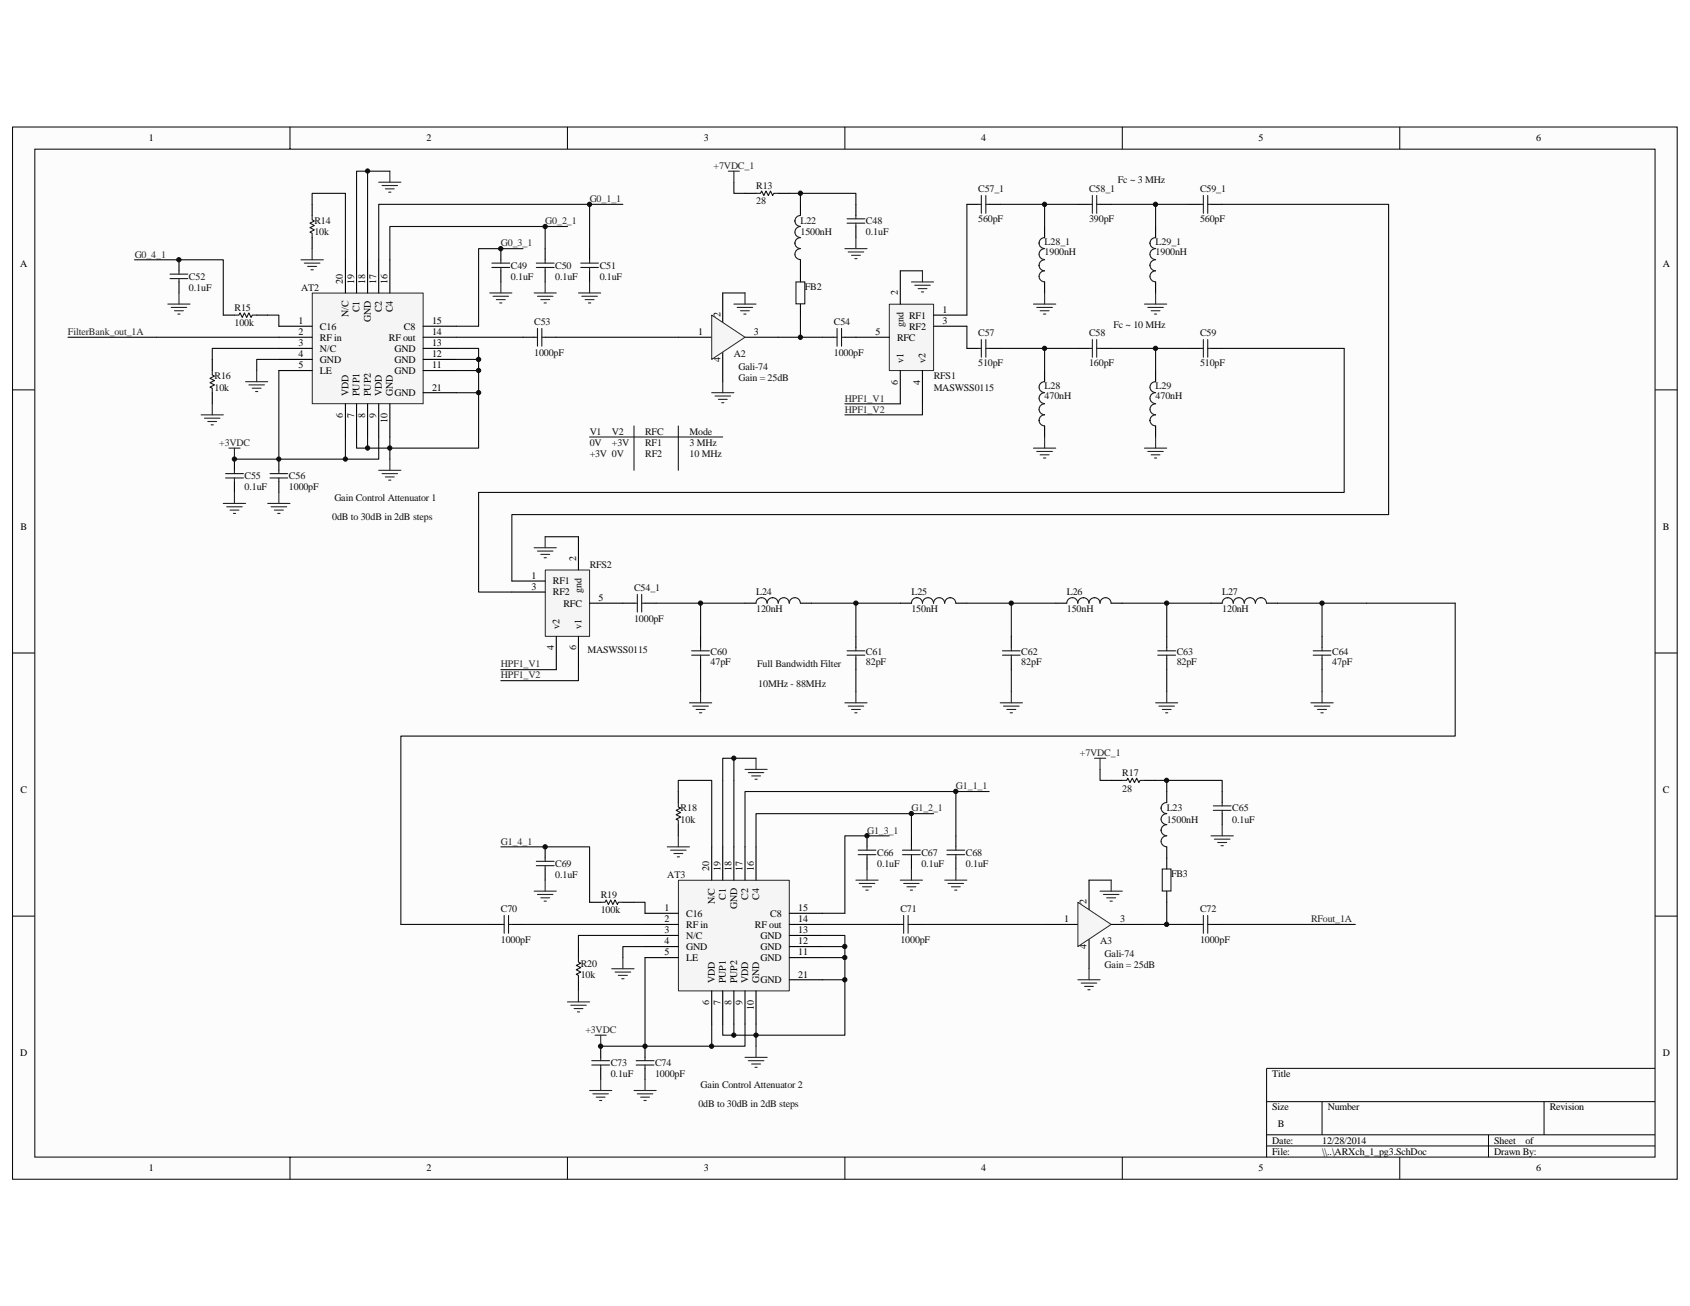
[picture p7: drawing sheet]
<svg xmlns="http://www.w3.org/2000/svg" width="279mm" height="216mm" viewBox="0 0 279 216" stroke-linecap="round" stroke-linejoin="round" font-family="sans-serif">
<path d="M2.1 21h275.2v173.9h-275.2z" fill="#fcfcfc"/>
<path d="M2.1 21h275.2v173.9h-275.2z" fill="none" stroke="#000" stroke-width=".17"/>
<path d="M5.8 24.7h267.8v166.6h-267.8z" fill="#fcfcfc"/>
<g fill="none" stroke="#000" stroke-width=".17">
<path d="M5.8 24.7h267.8v166.6h-267.8zM47.9 21v3.6M93.8 21v3.6M139.7 21v3.6M185.5 21v3.6M231.4 21v3.6M2.1 64.5h3.6M273.6 64.5h3.7M2.1 107.9h3.6M273.6 107.9h3.7M2.1 151.4h3.6M273.6 151.4h3.7"/>
<path d="M273.6 176.6h-64.2v14.7M47.9 191.3v3.6M93.8 191.3v3.6M139.7 191.3v3.6M185.5 191.3v3.6M209.4 182.1h64.2M209.4 187.6h64.2M209.4 189.4h64.2M218.6 182.1v5.5M231.4 191.3v3.6M246.1 187.6v3.7M255.3 182.1v5.5"/>
</g>
<path d="M51.6 48.5h18.4v18.2h-18.4z" fill="#f5f5f5"/>
<path d="M51.6 48.5h18.4v18.2h-18.4z" fill="none" stroke="#262626" stroke-width=".17"/>
<g fill="none" stroke="#000" stroke-width=".18">
<path d="M51.6 33.8v1.8M51.6 39.3v1.8M29.6 42.9v1.9M29.6 46.6v1.8M35.1 59.4v1.9M36.9 52.1h1.9M42.4 52.1h1.9M46.1 53.9h5.5M46.1 55.8h5.5M46.1 57.6h5.5M46.1 59.4h5.5M57.1 42.9v5.5"/>
<path d="M58.9 42.9v5.5M60.8 42.9v5.5M62.6 42.9v5.5M64.5 42.9v5.5M70 53.9h5.5M70 55.8h5.5M70 57.6h5.5M70 59.4h5.5M82.8 41.1v1.8M82.8 44.8v1.8M86.5 55.8h1.8M90.1 55.8h1.9"/>
<path d="M90.1 41.1v1.8M90.1 44.8v1.8M97.5 41.1v1.8M97.5 44.8v1.8M112.1 55.8h5.6M119.5 48.4v5.5M119.5 57.6v5.5M123.2 55.8h5.5M35.1 64.9v1.9M38.8 75.9v1.8M38.8 79.6v1.8M46.1 75.9v1.8"/>
<path d="M46.1 79.6v1.8M46.1 61.3h5.5M57.1 66.8v5.4M58.9 66.8v5.4M60.8 66.8v5.4M62.6 66.8v5.4M64.5 66.8v5.4M70 61.3h5.5M70 64.9h5.5"/>
</g>
<g fill="none" stroke="#0e0e0e" stroke-width=".18">
<path d="M51.6 33.8v-1.8h5.5v10.9M60.8 28.3v14.6M64.5 28.3h-5.6v14.6M90.1 37.4h3.7M97.5 33.8v7.3M103 33.8h-40.4v9.1M22.2 42.9h14.7v9.2M44.3 52.1h1.8v1.8M46.1 59.4h-3.7v1.9M46.1 57.6h-11v1.8M46.1 55.8h-34.9M75.5 55.8h11"/>
<path d="M75.5 59.4h3.6M75.5 57.6h3.6v16.5h-20.2v-1.9M86.5 41.1h-7.4v12.8h-3.6M90.1 41.1v-3.7h-25.6v5.5M46.1 61.3v14.6M57.1 72.2v3.7M60.8 72.2v1.9M62.6 72.2v3.7h-23.8M64.5 72.2v3.7M75.5 61.3h3.6M75.5 64.9h3.6"/>
</g>
<g fill="none" stroke="#1c1c1c" stroke-width=".18">
<path d="M51.6 35.6v.7l.4 .2-.8 .4 .8 .4-.8 .3 .8 .4-.8 .4 .4 .1v.8M28.1 45.3h3M28.1 46.1h3M29.6 44.8v.5M29.6 46.1v.5M38.8 52.1h.7l.2-.4 .3 .8 .4-.8 .4 .8 .3-.8 .4 .8 .2-.4h.7M81.3 44.2h3M81.3 43.5h3M82.8 42.9v.6M82.8 44.2v.6M88.3 55.8h.6M88.7 44.2h2.9"/>
<path d="M88.7 43.5h2.9M88.9 54.3v2.9M89.6 55.8h.5M89.6 54.3v2.9M90.1 42.9v.6M90.1 44.2v.6M96 44.2h2.9M96 43.5h2.9M97.5 42.9v.6M97.5 44.2v.6M35.1 61.3v.7l.4 .2-.8 .3 .8 .4-.8 .4 .8 .3-.8 .4 .4 .2v.7M37.3 79h2.9"/>
<path d="M37.3 78.3h2.9M38.8 77.7v.6M38.8 79v.6M44.6 78.3h3M44.6 79h3M46.1 77.7v.6M46.1 79v.6"/>
</g>
<g fill="none" stroke="#262626" stroke-width=".18">
<path d="M62.6 30.1h3.7M63.2 30.7h2.5M63.7 31.2h1.5M64.3 31.8h.3M64.5 28.3v1.8M27.7 50.3h3.7M28.3 50.8h2.6M28.9 51.4h1.4M29.4 51.9h.4M29.6 48.4v1.9M49.8 42.9h3.6M50.3 43.5h2.6"/>
<path d="M50.9 44h1.4M51.4 44.6h.4M51.6 41.1v1.8M81 48.4h3.6M81.5 49h2.6M82.1 49.5h1.4M82.6 50.1h.4M82.8 46.6v1.8M88.3 48.4h3.7M88.9 49h2.5M89.4 49.5h1.5M90 50.1h.3"/>
<path d="M90.1 46.6v1.8M95.6 48.4h3.7M96.2 49h2.6M96.7 49.5h1.5M97.3 50.1h.4M97.5 46.6v1.8M33.3 68.6h3.6M33.8 69.1h2.6M34.4 69.7h1.4M34.9 70.2h.4M35.1 66.8v1.8M37.8 74.1h1.9"/>
<path d="M38.8 74.1v1.8M40.6 63.1h3.7M41.1 63.6h2.6M41.7 64.2h1.5M42.2 64.7h.4M42.4 61.3v1.8M62.6 77.7h3.7M63.2 78.3h2.5M63.7 78.8h1.5M64.3 79.4h.3M64.5 75.9v1.8M36.9 83.2h3.7"/>
<path d="M37.5 83.8h2.5M38 84.3h1.5M38.6 84.9h.3M38.8 81.4v1.8M44.3 83.2h3.6M44.8 83.8h2.6M45.4 84.3h1.4M45.9 84.9h.4M46.1 81.4v1.8"/>
</g>
<path d="M117.7 52.1l5.5 3.7-5.5 3.6z" fill="#f5f5f5" stroke="#262626" stroke-width=".17"/>
<g fill="none" stroke="#000" stroke-width=".18">
<path d="M141.5 33.8v1.8M141.5 37.4v1.9M132.3 44.8v1.8M132.3 50.3v1.8M136 55.8h1.8M139.7 55.8h1.8M159.9 57.6h1.8M163.5 57.6h1.9M178.2 57.6h1.8M181.9 57.6h1.8M196.6 57.6h1.8M200.2 57.6h1.9"/>
<path d="M172.7 61.3v1.8M172.7 70.4v1.8M191.1 61.3v1.8M191.1 70.4v1.8M123.2 99.7h1.8M132.3 99.7h1.9M148.8 99.7h1.9M158 99.7h1.9M174.5 99.7h1.9M183.7 99.7h1.8M200.2 99.7h1.9M209.4 99.7h1.8"/>
<path d="M115.8 105.2v1.8M115.8 108.9v1.8M141.5 105.2v1.8M141.5 108.9v1.8M167.2 105.2v1.8M167.2 108.9v1.8M192.9 105.2v1.8M192.9 108.9v1.8M218.6 105.2v1.8M218.6 108.9v1.8"/>
</g>
<g fill="none" stroke="#1c1c1c" stroke-width=".18">
<path d="M140 36.9h3M140 36.2h3M141.5 35.6v.6M141.5 36.9v.5M131.6 46.6h1.5v3.6h-1.5zM137.8 55.8h.6M138.4 54.3v2.9M139.1 55.8h.6M139.1 54.3v2.9M161.7 57.6h.5M162.2 56.1v3M163 57.6h.5"/>
<path d="M163 56.1v3M180 57.6h.6M180.6 56.1v3M181.3 57.6h.6M181.3 56.1v3M198.4 57.6h.5M198.9 56.1v3M199.7 57.6h.5M199.7 56.1v3M172.7 66.8a.91 .91 0 0 0-.9 .9 .91 .91 0 0 0 .9 .9 .9 .9 0 0 0-.9 .9 .9 .9 0 0 0 .9 .9M172.7 64.9a.9 .9 0 0 0-.9 .9 .9 .9 0 0 0 .9 .9M172.7 63.1a.9 .9 0 0 0-.9 .9 .9 .9 0 0 0 .9 .9"/>
<path d="M191.1 66.8a.91 .91 0 0 0-1 .9 .91 .91 0 0 0 1 .9h-.1a.92 .92 0 0 0-.9 .9 .92 .92 0 0 0 1 .9M191.1 64.9a.9 .9 0 0 0-1 .9 .9 .9 0 0 0 1 .9M191.1 63.1a.9 .9 0 0 0-1 .9 .9 .9 0 0 0 1 .9M126.8 99.7a.91 .91 0 0 0-.9-.9 .91 .91 0 0 0-.9 .9M132.3 99.7a.92 .92 0 0 0-.9-.9 .92 .92 0 0 0-.9 .9 .91 .91 0 0 0-.9-.9 .91 .91 0 0 0-.9 .9 .89 .89 0 0 0-1-.9h.1a.9 .9 0 0 0-1 .9M156.2 99.7a.92 .92 0 0 0-1-.9 .92 .92 0 0 0-.9 .9 .91 .91 0 0 0-.9-.9 .91 .91 0 0 0-.9 .9 .89 .89 0 0 0-.9-.9 .9 .9 0 0 0-.9 .9M158 99.7a.89 .89 0 0 0-.9-.9 .9 .9 0 0 0-.9 .9M178.2 99.7a.91 .91 0 0 0-.9-.9 .91 .91 0 0 0-.9 .9M183.7 99.7a.91 .91 0 0 0-.9-.9 .91 .91 0 0 0-.9 .9 .89 .89 0 0 0-.9-.9 .94 .94 0 0 0-1 .9 .89 .89 0 0 0-.9-.9 .9 .9 0 0 0-.9 .9M207.5 99.7a.92 .92 0 0 0-.9-.9 .92 .92 0 0 0-.9 .9 .91 .91 0 0 0-.9-.9 .91 .91 0 0 0-.9 .9 .89 .89 0 0 0-.9-.9 .9 .9 0 0 0-.9 .9M209.4 99.7a.89 .89 0 0 0-.9-.9 .9 .9 0 0 0-.9 .9M114.3 108.3h3"/>
<path d="M114.3 107.6h3M115.8 107v.6M115.8 108.3v.6M140 108.3h3M140 107.6h3M141.5 107v.6M141.5 108.3v.6M165.7 108.3h3M165.7 107.6h3M167.2 107v.6M167.2 108.3v.6M191.4 107.6h3"/>
<path d="M191.4 108.3h3M192.9 107v.6M192.9 108.3v.6M217.1 107.6h2.9M217.1 108.3h2.9M218.6 107v.6M218.6 108.3v.6"/>
</g>
<g fill="none" stroke="#262626" stroke-width=".18">
<path d="M120.4 28.3h1.8M121.3 28.3v1.8M141.5 39.3v1.8M121.3 50.3h3.7M121.9 50.8h2.5M122.4 51.4h1.5M123 51.9h.3M123.2 48.4v1.9M139.7 41.1h3.6M140.2 41.7h2.6M140.8 42.2h1.4M141.3 42.8h.4"/>
<path d="M117.7 64.9h3.6M118.2 65.5h2.6M118.8 66h1.4M119.3 66.6h.4M119.5 63.1v1.8M170.9 74.1h3.6M171.4 74.6h2.6M172 75.2h1.4M172.5 75.7h.4M172.7 72.2v1.9M189.2 74.1h3.7M189.8 74.6h2.5"/>
<path d="M190.3 75.2h1.5M190.9 75.7h.3M191.1 72.2v1.9M114 116.2h3.7M114.5 116.7h2.6M115.1 117.3h1.5M115.6 117.8h.4M115.8 114.4v1.8M139.7 116.2h3.6M140.2 116.7h2.6M140.8 117.3h1.4M141.3 117.8h.4"/>
<path d="M141.5 114.4v1.8M165.4 116.2h3.6M165.9 116.7h2.6M166.5 117.3h1.4M167 117.8h.4M167.2 114.4v1.8M191.1 116.2h3.6M191.6 116.7h2.6M192.2 117.3h1.4M192.7 117.8h.4M192.9 114.4v1.8M216.7 116.2h3.7"/>
<path d="M217.3 116.7h2.6M217.8 117.3h1.5M218.4 117.8h.4M218.6 114.4v1.8"/>
</g>
<g fill="none" stroke="#0e0e0e" stroke-width=".18">
<path d="M121.3 30.1v1.9h1.9M130.5 32h11v1.8M132.3 32v1.8M92 55.8h20.1M119.5 48.4h3.7M128.7 55.8h7.3M132.3 52.1v3.7M165.4 57.6h7.3v3.7M172.7 57.6h5.5M183.7 57.6h12.9M191.1 57.6v3.7M202.1 57.6h20.1"/>
<path d="M108.5 99.7h14.7M115.8 99.7v5.5M134.2 99.7h14.6M141.5 99.7v5.5M159.9 99.7h14.6M167.2 99.7v5.5M185.5 99.7h14.7M192.9 99.7v5.5M211.2 99.7h29.4M218.6 99.7v5.5M115.8 110.7v3.7M141.5 110.7v3.7"/>
<path d="M167.2 110.7v3.7M192.9 110.7v3.7M218.6 110.7v3.7"/>
</g>
<path d="M112.2 145.5h18.3v18.3h-18.3z" fill="#f5f5f5"/>
<path d="M112.2 145.5h18.3v18.3h-18.3z" fill="none" stroke="#262626" stroke-width=".17"/>
<g fill="none" stroke="#000" stroke-width=".18">
<path d="M90.1 140v1.8M112.1 130.9v1.8M112.1 136.3v1.9M117.7 140v5.5M119.5 140v5.5M121.3 140v5.5M123.2 140v5.5M125 140v5.5M143.3 138.2v1.8M150.7 138.2v1.8M158 138.2v1.8M81 152.8h1.8"/>
<path d="M84.6 152.8h1.9M90.1 143.7v1.8M95.6 156.5v1.8M97.5 149.2h1.8M103 149.2h1.8M106.6 151h5.5M106.6 152.8h5.5M106.6 154.6h5.5M106.6 156.5h5.5M106.6 158.3h5.5M130.5 151h5.5M130.5 152.8h5.5"/>
<path d="M130.5 154.6h5.5M130.5 156.5h5.5M130.5 158.3h5.5M143.3 141.8v1.9M147 152.8h1.8M150.7 152.8h1.8M150.7 141.8v1.9M158 141.8v1.9M172.7 152.8h5.5M180 145.5v5.5M180 154.6v5.5M183.7 152.8h5.5"/>
<path d="M95.6 162v1.8M99.3 173v1.8M99.3 176.6v1.9M106.6 173v1.8M106.6 176.6v1.9M117.7 163.8v5.5M119.5 163.8v5.5M121.3 163.8v5.5M123.2 163.8v5.5M125 163.8v5.5M130.5 162h5.5"/>
</g>
<g fill="none" stroke="#1c1c1c" stroke-width=".18">
<path d="M112.1 132.7v.7l.4 .2-.7 .4 .7 .3-.7 .4 .7 .4-.7 .3 .3 .2v.7M143.3 140v.5M150.7 140v.5M158 140v.5M82.8 152.8h.6M83.4 151.3v3M84.1 152.8h.5M84.1 151.3v3M88.7 143.1h2.9M88.7 142.4h2.9M90.1 141.8v.6M90.1 143.1v.6"/>
<path d="M95.6 158.3v.7l.4 .2-.7 .4 .7 .4-.7 .3 .7 .4-.7 .4 .3 .1v.8M99.3 149.2h.7l.2-.4 .4 .7 .4-.7 .3 .7 .4-.7 .4 .7 .1-.3h.8M141.9 141.3h2.9M141.9 140.5h2.9M143.3 141.3v.5M148.8 152.8h.6M149.2 141.3h2.9M149.2 140.5h2.9M149.4 151.3v3M150.1 152.8h.6M150.1 151.3v3M150.7 141.3v.5"/>
<path d="M156.5 141.3h3M156.5 140.5h3M158 141.3v.5M97.8 176.1h3M97.8 175.3h3M99.3 174.8v.5M99.3 176.1v.5M105.2 176.1h2.9M105.2 175.3h2.9M106.6 174.8v.5M106.6 176.1v.5"/>
</g>
<g fill="none" stroke="#0e0e0e" stroke-width=".18">
<path d="M82.8 140h14.7v9.2M112.1 130.9v-1.9h5.6v11M121.3 125.3v14.7M125 125.3h-5.5v14.7M147 138.2h-7.3v12.8h-3.7M150.7 138.2v-3.7h-25.7v5.5M150.7 134.5h3.6M158 130.9v7.3M163.5 130.9h-40.3v9.1M66.3 152.8h14.7M86.5 152.8h20.1M104.8 149.2h1.8v1.8"/>
<path d="M106.6 156.5h-3.6v1.8M106.6 154.6h-11v1.9M106.6 158.3v14.7M136 154.6h3.7v16.5h-20.2v-1.8M136 156.5h3.7M136 158.3h3.7M136 152.8h11M117.7 169.3v3.7M121.3 169.3v1.8M123.2 169.3v3.7h-23.9M125 169.3v3.7M136 162h3.7"/>
</g>
<g fill="none" stroke="#262626" stroke-width=".18">
<path d="M110.3 140h3.7M112.1 138.2v1.8M123.2 127.2h3.6M123.7 127.7h2.6M124.3 128.3h1.4M124.8 128.8h.4M125 125.3v1.9M88.3 147.3h3.7M88.9 147.9h2.5M89.4 148.4h1.5M90 149h.3M90.1 145.5v1.8"/>
<path d="M103 158.3v1.8M110.9 140.5h2.5M111.4 141.1h1.5M112 141.6h.3M141.5 145.5h3.7M142 146h2.6M142.6 146.6h1.5M143.2 147.2h.3M143.3 143.7v1.8M148.8 145.5h3.7M149.4 146h2.6M149.9 146.6h1.5"/>
<path d="M150.5 147.2h.4M150.7 143.7v1.8M156.2 145.5h3.7M156.7 146h2.6M157.3 146.6h1.4M157.8 147.2h.4M158 143.7v1.8M93.8 165.6h3.7M94.4 166.2h2.5M94.9 166.7h1.5M95.5 167.3h.3M95.6 163.8v1.8"/>
<path d="M98.4 171.1h1.8M99.3 171.1v1.9M99.3 178.5v1.8M101.1 160.1h3.7M101.7 160.7h2.6M102.2 161.2h1.5M102.8 161.8h.4M106.6 178.5v1.8M123.2 174.8h3.6M123.7 175.3h2.6M124.3 175.9h1.4M124.8 176.4h.4"/>
<path d="M125 173v1.8M97.5 180.3h3.6M98 180.8h2.6M98.6 181.4h1.4M99.1 181.9h.4M104.8 180.3h3.7M105.4 180.8h2.5M105.9 181.4h1.5M106.5 181.9h.3"/>
</g>
<path d="M178.2 149.2l5.5 3.6-5.5 3.7z" fill="#f5f5f5" stroke="#262626" stroke-width=".17"/>
<g fill="none" stroke="#000" stroke-width=".18">
<path d="M123.2 32h1.8M128.7 32h1.8M132.3 33.8v1.8M159.9 33.8h1.8M163.5 33.8h1.9M172.7 37.4v1.9M178.2 33.8h1.8M181.9 33.8h1.8M191.1 37.4v1.9M196.6 33.8h1.8M200.2 33.8h1.9M132.3 42.9v1.9"/>
<path d="M172.7 46.6v1.8M191.1 46.6v1.8M183.7 129h1.8M189.2 129h1.9M192.9 130.9v1.8M192.9 140v3.7M202.1 130.9v1.8M202.1 134.5v1.8M192.9 147.3v1.9M196.6 152.8h1.8M200.2 152.8h1.9"/>
</g>
<g fill="none" stroke="#1c1c1c" stroke-width=".18">
<path d="M125 32h.7l.2-.4 .4 .7 .3-.7 .4 .7 .4-.7 .3 .7 .2-.3h.8M132.3 37.4a.92 .92 0 0 0-.9 1 .92 .92 0 0 0 .9 .9 .9 .9 0 0 0-.9 .9 .89 .89 0 0 0 .9 .9M132.3 35.6a.9 .9 0 0 0-.9 .9 .89 .89 0 0 0 .9 .9M161.7 33.8h.5M162.2 32.3v3M163 33.8h.5M163 32.3v3M172.7 39.3a.9 .9 0 0 0-.9 .9 .89 .89 0 0 0 .9 .9M180 33.8h.6M180.6 32.3v3M181.3 33.8h.6M181.3 32.3v3"/>
<path d="M191.1 39.3h-.1a.92 .92 0 0 0-.9 .9 .91 .91 0 0 0 1 .9M198.4 33.8h.5M198.9 32.3v3M199.7 33.8h.5M199.7 32.3v3M132.3 41.1a.9 .9 0 0 0-.9 .9 .9 .9 0 0 0 .9 .9M172.7 42.9a.9 .9 0 0 0-.9 1 .9 .9 0 0 0 .9 .9 .91 .91 0 0 0-.9 .9 .91 .91 0 0 0 .9 .9M172.7 41.1a.9 .9 0 0 0-.9 .9 .9 .9 0 0 0 .9 .9M191.1 42.9h-.1a.92 .92 0 0 0-.9 1 .92 .92 0 0 0 1 .9 .91 .91 0 0 0-1 .9 .91 .91 0 0 0 1 .9M191.1 41.1a.9 .9 0 0 0-1 .9 .9 .9 0 0 0 1 .9M185.5 129h.8l.2-.3 .3 .7 .4-.7 .4 .7 .3-.7 .4 .7 .2-.4h.7M192.9 136.3a.9 .9 0 0 0-.9 1v-.1a.98 .98 0 0 0 .9 1 .9 .9 0 0 0-.9 .9 .9 .9 0 0 0 .9 .9"/>
<path d="M192.9 134.5a.9 .9 0 0 0-.9 .9 .9 .9 0 0 0 .9 .9M192.9 132.7a.9 .9 0 0 0-.9 .9 .92 .92 0 0 0 .9 .9M200.6 133.2h2.9M200.6 134h2.9M202.1 132.7v.5M202.1 134v.5M192.2 143.7h1.4v3.6h-1.4zM198.4 152.8h.5M198.9 151.3v3M199.7 152.8h.5M199.7 151.3v3"/>
</g>
<g fill="none" stroke="#262626" stroke-width=".18">
<path d="M170.9 50.3h3.6M171.4 50.8h2.6M172 51.4h1.4M172.5 51.9h.4M172.7 48.4v1.9M189.2 50.3h3.7M189.8 50.8h2.5M190.3 51.4h1.5M190.9 51.9h.3M191.1 48.4v1.9M181 125.3h1.8M181.9 125.3v1.9"/>
<path d="M200.2 138.2h3.7M200.8 138.7h2.5M201.3 139.3h1.5M201.9 139.8h.3M202.1 136.3v1.9M181.9 147.3h3.6M182.4 147.9h2.6M183 148.4h1.4M183.5 149h.4M183.7 145.5v1.8M178.2 162h3.7M178.8 162.5h2.5"/>
<path d="M179.3 163.1h1.5M179.9 163.6h.3M180 160.1v1.9"/>
</g>
<g fill="none" stroke="#0e0e0e" stroke-width=".18">
<path d="M165.4 33.8h7.3v3.6M172.7 33.8h5.5M183.7 33.8h12.9M191.1 33.8v3.6M240.6 99.7v22h-174.3v31.1M181.9 127.2v1.8h1.8M191.1 129h11v1.9M192.9 129v1.9M152.5 152.8h20.2M180 145.5h3.7M189.2 152.8h7.4M192.9 149.2v3.6"/>
<path d="M202.1 152.8h22"/>
</g>
<path d="M147 50.3h7.3v11h-7.3z" fill="#f5f5f5"/>
<path d="M147 50.3h7.3v11h-7.3z" fill="none" stroke="#262626" stroke-width=".17"/>
<path d="M141.5 55.8h5.5M148.8 44.8v5.5M154.3 53.9h5.6M154.3 52.1h5.6M148.8 61.3v5.5M152.5 61.3v5.5" fill="none" stroke="#000" stroke-width=".18"/>
<path d="M90.2 94.3h7.3v10.9h-7.3z" fill="#f5f5f5"/>
<path d="M90.1 94.2h7.4v11h-7.4z" fill="none" stroke="#262626" stroke-width=".17"/>
<path d="M84.6 97.9h5.5M84.6 96.1h5.5M95.6 88.7v5.5M97.5 99.7h7.3M106.6 99.7h1.9M92 105.2v5.5M95.6 105.2v5.5" fill="none" stroke="#000" stroke-width=".18"/>
<path d="M97.5 72.2h22M104.8 70.4v7.3M112.1 70.4v7.3M104.8 99.7h.6M105.4 98.3v2.9M106.1 99.7h.5M106.1 98.3v2.9" fill="none" stroke="#1c1c1c" stroke-width=".18"/>
<path d="M159.9 33.8v18.3M202.1 33.8h27.5v51.3h-145v11M148.8 44.8h3.7M159.9 53.9v3.7M222.2 57.6v23.8h-143.1v16.5h5.5M139.7 66.8h9.1M152.5 66.8v1.8h-12.8M90.1 88.7h5.5M82.8 110.7h9.2M95.6 110.7v1.8h-12.8" fill="none" stroke="#0e0e0e" stroke-width=".18"/>
<path d="M150.7 46.6h3.6M151.2 47.2h2.6M151.8 47.7h1.4M152.3 48.3h.4M152.5 44.8v1.8M88.3 90.6h3.7M88.9 91.1h2.5M89.4 91.7h1.5M90 92.2h.3M90.1 88.7v1.9" fill="none" stroke="#262626" stroke-width=".18"/>
<g fill="#0e0e0e" stroke="#0e0e0e" stroke-width=".17">
<circle cx="29.6" cy="42.9" r=".35"/>
<circle cx="38.8" cy="75.9" r=".36"/>
<circle cx="46.1" cy="75.9" r=".35"/>
<circle cx="57.1" cy="75.9" r=".35"/>
<circle cx="60.8" cy="74.1" r=".36"/>
<circle cx="60.8" cy="28.3" r=".35"/>
<circle cx="64.4" cy="74.1" r=".36"/>
<circle cx="79.1" cy="64.9" r=".36"/>
<circle cx="79.1" cy="61.2" r=".36"/>
<circle cx="79.1" cy="59.4" r=".36"/>
<circle cx="82.8" cy="41.1" r=".36"/>
<circle cx="90.1" cy="140" r=".36"/>
<circle cx="90.1" cy="37.4" r=".36"/>
<circle cx="97.5" cy="33.8" r=".35"/>
<circle cx="99.3" cy="173" r=".36"/>
<circle cx="106.6" cy="173" r=".36"/>
<circle cx="115.8" cy="99.7" r=".35"/>
<circle cx="117.6" cy="173" r=".36"/>
<circle cx="121.3" cy="171.1" r=".35"/>
<circle cx="121.3" cy="125.3" r=".35"/>
<circle cx="125" cy="171.1" r=".36"/>
<circle cx="132.3" cy="55.8" r=".35"/>
<circle cx="132.3" cy="31.9" r=".36"/>
<circle cx="139.7" cy="162" r=".36"/>
<circle cx="139.7" cy="158.3" r=".35"/>
<circle cx="139.7" cy="156.5" r=".36"/>
<circle cx="141.5" cy="99.7" r=".35"/>
<circle cx="143.3" cy="138.2" r=".36"/>
<circle cx="150.7" cy="134.5" r=".35"/>
<circle cx="158" cy="130.8" r=".36"/>
<circle cx="167.2" cy="99.7" r=".35"/>
<circle cx="172.7" cy="57.6" r=".35"/>
<circle cx="172.7" cy="33.8" r=".35"/>
<circle cx="191" cy="57.6" r=".35"/>
<circle cx="191" cy="33.8" r=".36"/>
<circle cx="192.9" cy="152.8" r=".36"/>
<circle cx="192.9" cy="129" r=".35"/>
<circle cx="192.9" cy="99.7" r=".35"/>
<circle cx="218.6" cy="99.7" r=".36"/>
</g>
<g font-size="1.7">
<text x="24.6" y="23.3">1</text>
<text x="70.5" y="23.3">2</text>
<text x="116.4" y="23.3">3</text>
<text x="162.2" y="23.3">4</text>
<text x="208.1" y="23.3">5</text>
<text x="254" y="23.3">6</text>
<text x="3.3" y="44.2">A</text>
<text x="56.7" y="47" transform="rotate(-90 56.7 47)">20</text>
<text x="58.5" y="47" transform="rotate(-90 58.5 47)">19</text>
<text x="60.4" y="47" transform="rotate(-90 60.4 47)">18</text>
<text x="62.2" y="47" transform="rotate(-90 62.2 47)">17</text>
<text x="64.1" y="47" transform="rotate(-90 64.1 47)">16</text>
<text x="274.9" y="44.2">A</text>
<text x="49.3" y="53.6">1</text>
<text x="57.6" y="52.5" transform="rotate(-90 57.6 52.5)">N/C</text>
<text x="59.5" y="51.6" transform="rotate(-90 59.5 51.6)">C1</text>
<text x="61.3" y="53.3" transform="rotate(-90 61.3 53.3)">GND</text>
<text x="63.1" y="51.6" transform="rotate(-90 63.1 51.6)">C2</text>
<text x="65" y="51.6" transform="rotate(-90 65 51.6)">C4</text>
<text x="71.4" y="53.6">15</text>
<text x="119.1" y="52.5" transform="rotate(-90 119.1 52.5)">2</text>
<text x="148.4" y="48.8" transform="rotate(-90 148.4 48.8)">2</text>
<text x="150.3" y="52.7">RF1</text>
<text x="155.8" y="53.6">3</text>
<text x="155.8" y="51.7">1</text>
<text x="49.3" y="55.4">2</text>
<text x="49.3" y="57.2">3</text>
<text x="49.3" y="59.1">4</text>
<text x="52.9" y="54.5">C16</text>
<text x="52.9" y="56.3">RF in</text>
<text x="52.9" y="58.1">N/C</text>
<text x="52.9" y="60">GND</text>
<text x="64.3" y="56.3">RF out</text>
<text x="65.2" y="60">GND</text>
<text x="65.2" y="58.1">GND</text>
<text x="66.8" y="54.5">C8</text>
<text x="71.4" y="59.1">12</text>
<text x="71.4" y="57.2">13</text>
<text x="71.4" y="55.4">14</text>
<text x="115.4" y="55.4">1</text>
<text x="119.1" y="59.9" transform="rotate(-90 119.1 59.9)">4</text>
<text x="124.6" y="55.4">3</text>
<text x="144.7" y="55.4">5</text>
<text x="148.3" y="56.3">RFC</text>
<text x="149.4" y="60" transform="rotate(-90 149.4 60)">v1</text>
<text x="149.4" y="54" transform="rotate(-90 149.4 54)">gnd</text>
<text x="150.3" y="54.5">RF2</text>
<text x="153" y="60" transform="rotate(-90 153 60)">v2</text>
<text x="49.3" y="60.9">5</text>
<text x="52.9" y="61.8">LE</text>
<text x="57.6" y="65.5" transform="rotate(-90 57.6 65.5)">VDD</text>
<text x="59.5" y="65.5" transform="rotate(-90 59.5 65.5)">PUP1</text>
<text x="61.3" y="65.5" transform="rotate(-90 61.3 65.5)">PUP2</text>
<text x="63.1" y="65.5" transform="rotate(-90 63.1 65.5)">VDD</text>
<text x="65" y="65.5" transform="rotate(-90 65 65.5)">GND</text>
<text x="65.2" y="61.8">GND</text>
<text x="71.4" y="60.9">11</text>
<text x="71.4" y="64.6">21</text>
<text x="148.4" y="63.6" transform="rotate(-90 148.4 63.6)">6</text>
<text x="152.1" y="63.6" transform="rotate(-90 152.1 63.6)">4</text>
<text x="56.7" y="69" transform="rotate(-90 56.7 69)">6</text>
<text x="58.5" y="69" transform="rotate(-90 58.5 69)">7</text>
<text x="60.4" y="69" transform="rotate(-90 60.4 69)">8</text>
<text x="62.2" y="69" transform="rotate(-90 62.2 69)">9</text>
<text x="64.1" y="69.9" transform="rotate(-90 64.1 69.9)">10</text>
<text x="3.4" y="87.7">B</text>
<text x="274.9" y="87.7">B</text>
<text x="87.9" y="95.7">1</text>
<text x="95.3" y="92.8" transform="rotate(-90 95.3 92.8)">2</text>
<text x="87.9" y="97.5">3</text>
<text x="91.4" y="98.4">RF2</text>
<text x="91.4" y="96.6">RF1</text>
<text x="93.2" y="100.3">RFC</text>
<text x="96.2" y="98" transform="rotate(-90 96.2 98)">gnd</text>
<text x="99" y="99.4">5</text>
<text x="91.6" y="107.5" transform="rotate(-90 91.6 107.5)">4</text>
<text x="92.5" y="103.9" transform="rotate(-90 92.5 103.9)">v2</text>
<text x="95.3" y="107.5" transform="rotate(-90 95.3 107.5)">6</text>
<text x="96.2" y="103.9" transform="rotate(-90 96.2 103.9)">v1</text>
<text x="3.4" y="131.1">C</text>
<text x="274.9" y="131.1">C</text>
<text x="117.3" y="144" transform="rotate(-90 117.3 144)">20</text>
<text x="118.2" y="149.5" transform="rotate(-90 118.2 149.5)">N/C</text>
<text x="119.1" y="144" transform="rotate(-90 119.1 144)">19</text>
<text x="120" y="148.7" transform="rotate(-90 120 148.7)">C1</text>
<text x="120.9" y="144" transform="rotate(-90 120.9 144)">18</text>
<text x="122.8" y="144" transform="rotate(-90 122.8 144)">17</text>
<text x="123.7" y="148.7" transform="rotate(-90 123.7 148.7)">C2</text>
<text x="124.6" y="144" transform="rotate(-90 124.6 144)">16</text>
<text x="125.5" y="148.7" transform="rotate(-90 125.5 148.7)">C4</text>
<text x="179.6" y="149.5" transform="rotate(-90 179.6 149.5)">2</text>
<text x="109.9" y="150.6">1</text>
<text x="109.9" y="152.5">2</text>
<text x="109.9" y="154.3">3</text>
<text x="113.5" y="151.5">C16</text>
<text x="113.5" y="153.4">RF in</text>
<text x="113.5" y="155.2">N/C</text>
<text x="121.9" y="150.3" transform="rotate(-90 121.9 150.3)">GND</text>
<text x="124.8" y="153.4">RF out</text>
<text x="125.7" y="155.2">GND</text>
<text x="127.3" y="151.5">C8</text>
<text x="132" y="150.6">15</text>
<text x="132" y="154.3">13</text>
<text x="132" y="152.5">14</text>
<text x="175.9" y="152.5">1</text>
<text x="185.2" y="152.5">3</text>
<text x="109.9" y="156.1">4</text>
<text x="109.9" y="157.9">5</text>
<text x="113.5" y="157">GND</text>
<text x="113.5" y="158.9">LE</text>
<text x="125.7" y="158.9">GND</text>
<text x="125.7" y="157">GND</text>
<text x="132" y="157.9">11</text>
<text x="132" y="156.1">12</text>
<text x="132" y="161.6">21</text>
<text x="179.6" y="157" transform="rotate(-90 179.6 157)">4</text>
<text x="117.3" y="166.1" transform="rotate(-90 117.3 166.1)">6</text>
<text x="118.2" y="162.5" transform="rotate(-90 118.2 162.5)">VDD</text>
<text x="119.1" y="166.1" transform="rotate(-90 119.1 166.1)">7</text>
<text x="120" y="162.5" transform="rotate(-90 120 162.5)">PUP1</text>
<text x="120.9" y="166.1" transform="rotate(-90 120.9 166.1)">8</text>
<text x="121.9" y="162.5" transform="rotate(-90 121.9 162.5)">PUP2</text>
<text x="122.8" y="166.1" transform="rotate(-90 122.8 166.1)">9</text>
<text x="123.7" y="162.5" transform="rotate(-90 123.7 162.5)">VDD</text>
<text x="124.6" y="166.9" transform="rotate(-90 124.6 166.9)">10</text>
<text x="125.5" y="162.5" transform="rotate(-90 125.5 162.5)">GND</text>
<text x="3.3" y="174.6">D</text>
<text x="210.3" y="178.1">Title</text>
<text x="274.9" y="174.6">D</text>
<text x="210.3" y="183.6">Size</text>
<text x="219.5" y="183.6">Number</text>
<text x="256.2" y="183.6">Revision</text>
<text x="210.3" y="189.1">Date:</text>
<text x="210.3" y="190.9">File:</text>
<text x="211.2" y="186.3">B</text>
<text x="218.6" y="190.9">\\..\ARXch_1_pg3.SchDoc</text>
<text x="218.6" y="189.1">12/28/2014</text>
<text x="247" y="190.9">Drawn By:</text>
<text x="247" y="189.1">Sheet</text>
<text x="252.2" y="189.1">of</text>
<text x="24.6" y="193.7">1</text>
<text x="70.5" y="193.7">2</text>
<text x="116.4" y="193.7">3</text>
<text x="162.2" y="193.7">4</text>
<text x="208.1" y="193.7">5</text>
<text x="254" y="193.7">6</text>
</g>
<g font-size="1.7" fill="#262626">
<text x="118" y="27.9">+7VDC_1</text>
<text x="97.5" y="33.4">G0_1_1</text>
<text x="82.8" y="40.7">G0_3_1</text>
<text x="90.1" y="37.1">G0_2_1</text>
<text x="22.3" y="42.6">G0_4_1</text>
<text x="11.2" y="55.4">FilterBank_out_1A</text>
<text x="139.7" y="66.4">HPF1_V1</text>
<text x="139.7" y="68.2">HPF1_V2</text>
<text x="36.2" y="73.7">+3VDC</text>
<text x="82.8" y="110.3">HPF1_V1</text>
<text x="82.8" y="112.2">HPF1_V2</text>
<text x="178.5" y="125">+7VDC_1</text>
<text x="158" y="130.5">G1_1_1</text>
<text x="143.4" y="137.8">G1_3_1</text>
<text x="150.7" y="134.1">G1_2_1</text>
<text x="82.8" y="139.6">G1_4_1</text>
<text x="216.7" y="152.5">RFout_1A</text>
<text x="96.8" y="170.8">+3VDC</text>
</g>
<g font-size="1.7" fill="#0e0e0e">
<text x="125" y="33.8">28</text>
<text x="125" y="31.2">R13</text>
<text x="161.7" y="31.8">C57_1</text>
<text x="180" y="31.8">C58_1</text>
<text x="184.8" y="30.3">Fc ~ 3 MHz</text>
<text x="198.4" y="31.8">C59_1</text>
<text x="52" y="38.9">10k</text>
<text x="52" y="37.1">R14</text>
<text x="132.3" y="38.9">1500nH</text>
<text x="132.3" y="37.1">L22</text>
<text x="143.2" y="38.9">0.1uF</text>
<text x="143.2" y="37.1">C48</text>
<text x="161.7" y="36.7">560pF</text>
<text x="172.7" y="40.6">L28_1</text>
<text x="180" y="36.7">390pF</text>
<text x="191.1" y="40.6">L29_1</text>
<text x="198.4" y="36.7">560pF</text>
<text x="31.2" y="46.2">C52</text>
<text x="84.5" y="46.2">0.1uF</text>
<text x="84.5" y="44.4">C49</text>
<text x="91.8" y="46.2">0.1uF</text>
<text x="91.8" y="44.4">C50</text>
<text x="99.1" y="46.2">0.1uF</text>
<text x="99.1" y="44.4">C51</text>
<text x="133.1" y="47.9">FB2</text>
<text x="172.7" y="42.2">1900nH</text>
<text x="191.1" y="42.2">1900nH</text>
<text x="31.2" y="48.1">0.1uF</text>
<text x="38.8" y="51.4">R15</text>
<text x="38.8" y="53.9">100k</text>
<text x="49.8" y="48.1">AT2</text>
<text x="88.3" y="53.7">C53</text>
<text x="137.9" y="53.7">C54</text>
<text x="88.3" y="58.9">1000pF</text>
<text x="121.3" y="59.1">A2</text>
<text x="137.9" y="58.9">1000pF</text>
<text x="161.7" y="55.6">C57</text>
<text x="180" y="55.6">C58</text>
<text x="184.1" y="54.3">Fc ~ 10 MHz</text>
<text x="198.4" y="55.6">C59</text>
<text x="35.5" y="64.6">10k</text>
<text x="35.5" y="62.7">R16</text>
<text x="122.1" y="61.1">Gali-74</text>
<text x="122.1" y="62.9">Gain = 25dB</text>
<text x="154.4" y="62.7">RFS1</text>
<text x="154.4" y="64.6">MASWSS0115</text>
<text x="161.7" y="60.5">510pF</text>
<text x="172.7" y="64.4">L28</text>
<text x="180" y="60.5">160pF</text>
<text x="191.1" y="64.4">L29</text>
<text x="198.4" y="60.5">510pF</text>
<text x="97.5" y="71.9">V1</text>
<text x="101.2" y="71.9">V2</text>
<text x="106.7" y="71.9">RFC</text>
<text x="114" y="71.9">Mode</text>
<text x="172.7" y="66">470nH</text>
<text x="191.1" y="66">470nH</text>
<text x="97.5" y="73.7">0V</text>
<text x="97.5" y="75.5">+3V 0V</text>
<text x="101.2" y="73.7">+3V</text>
<text x="106.7" y="75.5">RF2</text>
<text x="106.7" y="73.7">RF1</text>
<text x="114" y="75.5">10 MHz</text>
<text x="114" y="73.7">3 MHz</text>
<text x="40.4" y="81">0.1uF</text>
<text x="40.4" y="79.2">C55</text>
<text x="47.8" y="79.2">C56</text>
<text x="47.8" y="81">1000pF</text>
<text x="55.3" y="82.9">Gain Control Attenuator 1</text>
<text x="54.9" y="86">0dB to 30dB in 2dB steps</text>
<text x="97.5" y="93.9">RFS2</text>
<text x="104.8" y="97.7">C54_1</text>
<text x="125" y="101.2">120nH</text>
<text x="125" y="98.4">L24</text>
<text x="150.7" y="101.2">150nH</text>
<text x="150.7" y="98.4">L25</text>
<text x="176.4" y="101.2">150nH</text>
<text x="176.4" y="98.4">L26</text>
<text x="202.1" y="101.2">120nH</text>
<text x="202.1" y="98.4">L27</text>
<text x="97.1" y="108">MASWSS0115</text>
<text x="104.8" y="102.8">1000pF</text>
<text x="117.5" y="110">47pF</text>
<text x="117.5" y="108.3">C60</text>
<text x="125.2" y="110.3">Full Bandwidth Filter</text>
<text x="125.4" y="113.6">10MHz - 88MHz</text>
<text x="143.2" y="110">82pF</text>
<text x="143.2" y="108.3">C61</text>
<text x="168.8" y="110">82pF</text>
<text x="168.8" y="108.3">C62</text>
<text x="194.5" y="110">82pF</text>
<text x="194.5" y="108.3">C63</text>
<text x="220.2" y="110">47pF</text>
<text x="220.2" y="108.3">C64</text>
<text x="185.5" y="130.9">28</text>
<text x="185.5" y="128.3">R17</text>
<text x="112.5" y="136">10k</text>
<text x="112.5" y="134.1">R18</text>
<text x="192.9" y="134.1">L23</text>
<text x="192.9" y="136">1500nH</text>
<text x="203.7" y="136">0.1uF</text>
<text x="203.7" y="134.1">C65</text>
<text x="91.8" y="143.3">C69</text>
<text x="145" y="143.3">0.1uF</text>
<text x="145" y="141.5">C66</text>
<text x="152.3" y="143.3">0.1uF</text>
<text x="152.3" y="141.5">C67</text>
<text x="159.7" y="143.3">0.1uF</text>
<text x="159.7" y="141.5">C68</text>
<text x="91.8" y="145.1">0.1uF</text>
<text x="99.3" y="148.4">R19</text>
<text x="110.3" y="145.1">AT3</text>
<text x="193.6" y="144.9">FB3</text>
<text x="82.8" y="150.8">C70</text>
<text x="82.8" y="155.9">1000pF</text>
<text x="99.3" y="151">100k</text>
<text x="148.9" y="155.9">1000pF</text>
<text x="148.9" y="150.8">C71</text>
<text x="198.4" y="155.9">1000pF</text>
<text x="198.4" y="150.8">C72</text>
<text x="96" y="161.6">10k</text>
<text x="96" y="159.8">R20</text>
<text x="181.9" y="156.1">A3</text>
<text x="182.6" y="158.1">Gali-74</text>
<text x="182.6" y="160">Gain = 25dB</text>
<text x="101" y="178.1">0.1uF</text>
<text x="101" y="176.3">C73</text>
<text x="108.3" y="176.3">C74</text>
<text x="108.3" y="178.1">1000pF</text>
<text x="115.8" y="179.9">Gain Control Attenuator 2</text>
<text x="115.5" y="183">0dB to 30dB in 2dB steps</text>
</g>
</svg>
